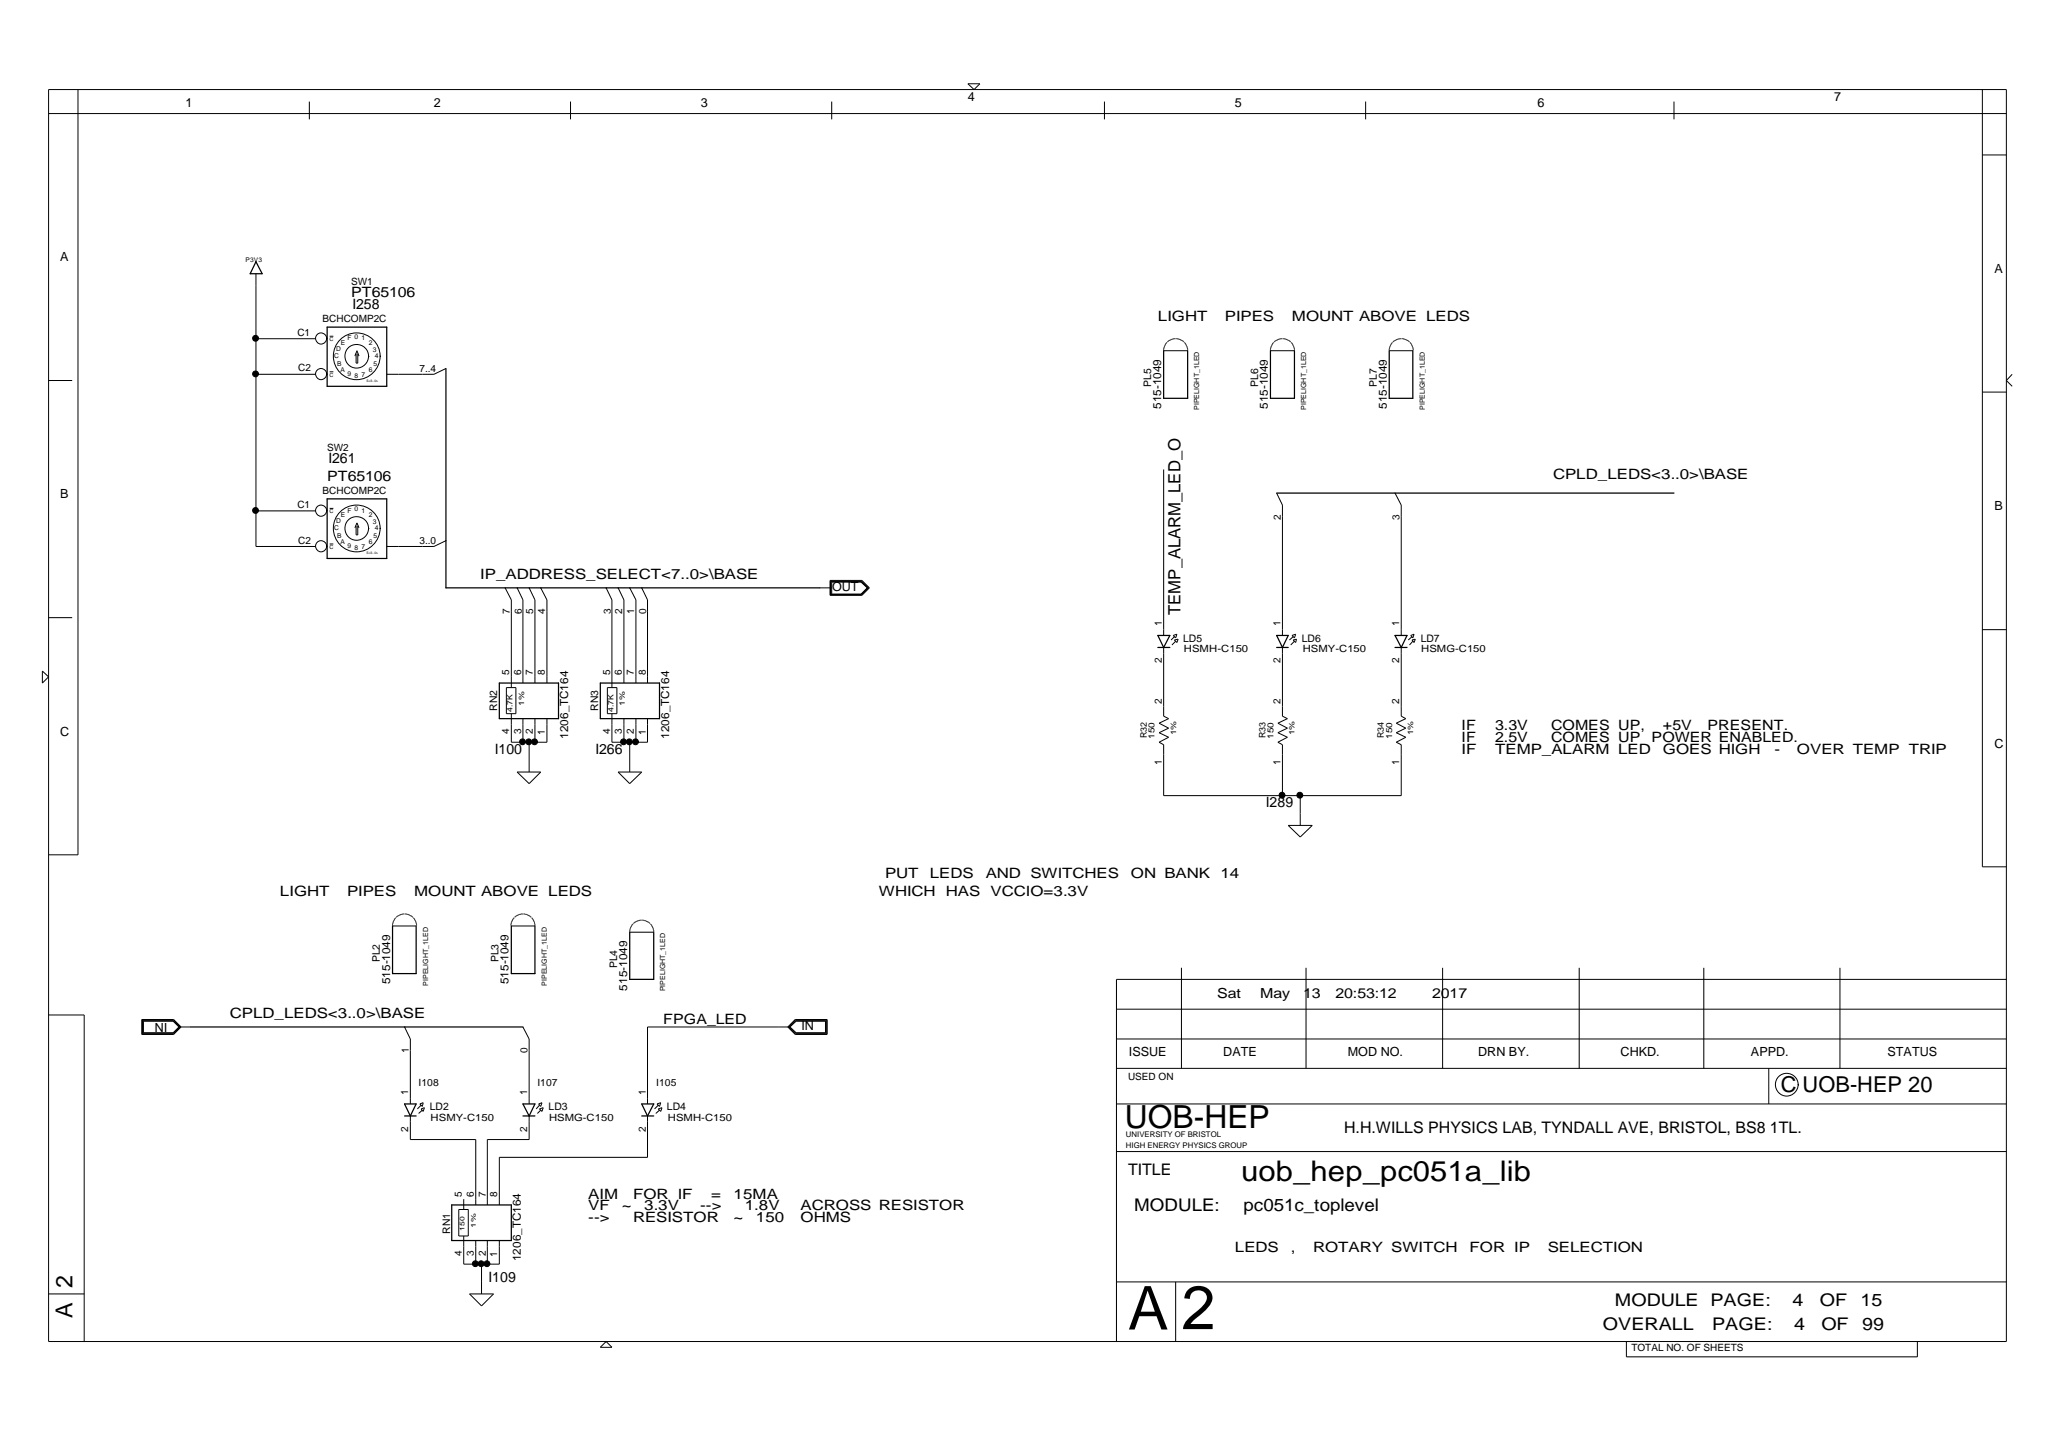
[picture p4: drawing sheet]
<svg xmlns="http://www.w3.org/2000/svg" width="420mm" height="297mm" viewBox="0 0 420 297" stroke-linecap="round" stroke-linejoin="round" font-family="sans-serif">
<g fill="none" stroke="#000" stroke-width=".2">
<path d="M9.9 18.3h400.5v256.1h-400.5zM16 18.3v156.6h-6.1M198 17.1h2.4l-1.1 1.2zM405.5 18.3v159h4.9M9.9 23.2h400.5M63.3 20.8v3.6M116.7 20.8v3.6M170.1 20.8v3.6M225.9 20.8v3.6M279.3 20.8v3.6M342.4 20.8v3.6M405.5 31.7h4.9"/>
<path d="M52.4 56v55.8h12.1M9.9 77.8h4.9M52.4 69.3h12.1M52.4 76.6h12.1M66.8 76.5a1.14 1.14 0 0 1-1.5 1.1 1.14 1.14 0 0 1-.4-1.9 1.14 1.14 0 0 1 1.9 .4l.1 .5M66.8 69.2a1.14 1.14 0 0 1-1.5 1.1 1.14 1.14 0 0 1-.4-1.9 1.14 1.14 0 0 1 1.9 .5l.1 .4M67.4 76.1h.8M67.4 68.8h.8M72.6 72.8l.4-1.1 .4 1.1M72.8 72.3v2h.4v-2M75.4 72.8a2.42 2.42 0 0 1-3.5 2.2 2.42 2.42 0 0 1-.4-4 2.42 2.42 0 0 1 3.8 1.3l.2 .6M77.8 72.8a4.8 4.8 0 0 1-7 4.3 4.8 4.8 0 0 1-.7-8.1 4.8 4.8 0 0 1 7.6 3l.1 .9"/>
<path d="M91.2 75.4l-2.4 1.2h-9.7M238 71.7h4.9M238.7 70.1l-.6 .9-.1 .7M240.5 69.3l-.8 .1-.9 .6M240.6 69.3l.6 .1 1 .6M242.3 70.1l.6 .9v.7M259.9 71.7h4.9M260.6 70.1l-.6 .9-.1 .7M262.3 69.3l-.7 .1-1 .6M262.4 69.3l.7 .1 .9 .6M264.1 70.1l.6 .9 .1 .7M284.2 71.7h4.8"/>
<path d="M284.9 70.1l-.6 .9-.1 .7M286.6 69.3l-.7 .1-1 .6M286.7 69.3l.7 .1 .9 .6M288.4 70.1l.6 .9 .1 .7M411.6 76.6l-1.2 1.2 1.2 1.2M238 96v34M405.5 80.2h4.9M52.4 104.5h12.1M66.8 111.7a1.14 1.14 0 0 1-1.5 1.1 1.14 1.14 0 0 1-.4-1.9 1.14 1.14 0 0 1 1.9 .5l.1 .4M66.8 104.4a1.14 1.14 0 0 1-1.5 1.1 1.14 1.14 0 0 1-.4-1.8 1.14 1.14 0 0 1 1.9 .4l.1 .4M67.4 111.3h.8M67.4 104h.8"/>
<path d="M72.6 108l.4-1 .4 1M72.8 107.6v1.8h.4v-1.8M75.4 108.1a2.42 2.42 0 0 1-3.5 2.1 2.42 2.42 0 0 1-.4-4 2.42 2.42 0 0 1 3.8 1.3l.2 .7M77.8 108.1a4.8 4.8 0 0 1-7 4.3 4.8 4.8 0 0 1-.7-8.1 4.8 4.8 0 0 1 7.6 2.9l.1 1M91.2 110.6l-2.4 1.2h-9.7M169.8 118.7h6.5l1.5 1.6-1.5 1.5h-6.5zM169.9 118.9h6.3l1.5 1.4-1.5 1.4h-6.3zM170 119h6.2l1.3 1.3-1.3 1.3h-6.2zM170.1 119.1h6l1.3 1.2-1.3 1.2h-6zM261.1 100.9l1.2 2.4v26.7M285.4 100.9l1.2 2.4v26.7M8.7 137.3l1.2 1.2-1.2 1.2z"/>
<path d="M9.9 126.4h4.9M103.3 120.3l1.3 2.4v18M105.8 120.3l1.2 2.4v17M108.2 120.3l1.2 2.4v17M110.6 120.3l1.3 2.4v17M124 120.3l1.2 2.4v18M126.4 120.3l1.2 2.4v17M128.8 120.3l1.3 2.4v17M131.3 120.3l1.2 2.4v17M167.7 120.3h2.4M238 132.5v14l1 .5-1.9 .9 1.9 1.1-1.9 .9 1.9 .9-1.9 1 .9 .5v10.5h48.6v-10.5l-1-.5 2-1-2-.9 2-.9-2-1.1 2-.9-1-.5v-14M240 130l.7-.3-.2 .8z"/>
<path d="M240.2 130.9l.8-.1-.3 .6zM240.2 130.3l-.6 .6M240.5 131.2l-.8 .7M262.3 132.5v14l1 .5-1.9 .9 1.9 1.1-1.9 .9 1.9 .9-1.9 1 .9 .5v10.5M264.3 130l.7-.3-.2 .8zM264.5 130.9l.7-.1-.2 .6zM264.5 130.3l-.7 .6M264.8 131.2l-.8 .7M288.6 130l.7-.3-.3 .8zM288.8 130.9l.7-.1-.2 .6zM288.8 130.3l-.7 .6M289 131.2l-.7 .7"/>
<path d="M405.5 128.8h4.9M103.6 140.7h1.9v5.3h-1.9zM104.6 146v5.8h7.3v-4.8M105.8 157.9h4.8l-2.4 2.4zM107 147v4.8M108.2 151.8v6.1M109.4 147v4.8M124.2 140.7h2v5.3h-2zM125.2 146v5.8h7.3v-4.8M126.4 157.9h4.9l-2.5 2.4zM127.6 147v4.8M128.8 151.8v6.1"/>
<path d="M130.1 147v4.8M263.5 168.9h4.9l-2.4 2.3zM266 162.8v6.1M80.3 189.4h4.8M81 187.7l-.6 1-.1 .6M82.8 187l-.8 .1-.9 .6M82.8 187l.7 .1 .9 .6M84.5 187.7l.6 1 .1 .6M104.6 189.4h4.8M105.2 187.7l-.6 1-.1 .6M107 187l-.8 .1-.9 .6M107.1 187l.6 .1 1 .6"/>
<path d="M108.7 187.7l.6 1 .1 .6M128.8 190.7h4.9M129.5 189l-.6 .9-.1 .7M131.3 188.2l-.8 .1-.9 .6M131.4 188.2l.6 .1 1 .6M133 189l.6 .9 .1 .7M241.7 198v20.6M267.2 198v20.6M295.1 198v20.6M323 198v20.6M348.5 198v20.6M376.4 198v20.6"/>
<path d="M9.9 207.6h7.3v66.8M29 208.6h6.5l1.5 1.5-1.5 1.5h-6.5zM29.2 208.7h6.3l1.4 1.4-1.4 1.4h-6.3zM29.2 208.8h6.2l1.4 1.3-1.4 1.3h-6.2zM29.3 208.9h6.1l1.2 1.2-1.2 1.2h-6.1zM36.6 210.1h2.5M82.8 210.1l1.1 2.4v13.3M107 210.1l1.2 2.4v13.3M161.6 210.1h-29.1v15.7M161.6 210.1l1.2-1.2h6.1v2.4h-6.1zM162.7 208.6h6.5v3h-6.5l-1.5-1.5zM162.7 208.7h6.4v2.8h-6.4l-1.4-1.4z"/>
<path d="M162.8 208.8h6.1v2.6h-6.1l-1.3-1.3zM228.4 212.5h182M228.4 206.5h182M228.4 218.6h182M361.8 218.6v7.2M410.4 200.4h-182v74M83.9 228.3v4.8h13.4v13.4M85.9 225.8l.7-.2-.2 .7zM86.1 226.9l.7-.3-.2 .8zM86.1 226.1l-.7 .8M86.4 227.1l-.8 .7M108.2 228.3v4.8h-8.5v13.4"/>
<path d="M110.2 225.8l.7-.2-.3 .7zM110.4 226.9l.7-.3-.2 .8zM110.4 226.1l-.7 .8M110.6 227.1l-.7 .7M132.5 228.3v8.5h-30.4v9.7M134.4 225.8l.8-.2-.3 .7zM134.7 226.9l.7-.3-.2 .8zM134.7 226.1l-.8 .8M134.9 227.1l-.8 .7M228.4 235.6h182M228.4 225.8h182M367.8 221.9a2.33 2.33 0 0 1-3.3 2.1 2.33 2.33 0 0 1-.5-3.9 2.33 2.33 0 0 1 3.8 1.2l.1 .6"/>
<path d="M93.8 247.4h2v5.4h-2zM94.9 245.3v2.1M94.9 252.8v5.8h7.2v-4.8M97.3 253.8v4.8M98.5 258.6v6.1M99.7 253.8v4.8M9.9 264.7h7.3M96 264.7h5l-2.5 2.5zM122.8 275.6l1.2-1.2 1.2 1.2zM228.4 262.2h182M240.5 262.2v12.2M332.7 274.4v3.2h59.5v-3.2"/>
<circle cx="52.3" cy="69.2" r=".6"/>
<circle cx="52.3" cy="76.5" r=".6"/>
<circle cx="52.3" cy="104.4" r=".6"/>
<circle cx="106.9" cy="151.8" r=".6"/>
<circle cx="108.1" cy="151.8" r=".6"/>
<circle cx="109.3" cy="151.8" r=".6"/>
<circle cx="127.5" cy="151.8" r=".6"/>
<circle cx="128.7" cy="151.8" r=".6"/>
<circle cx="130" cy="151.8" r=".6"/>
<circle cx="262.2" cy="162.7" r=".6"/>
<circle cx="265.9" cy="162.7" r=".6"/>
<circle cx="97.2" cy="258.5" r=".6"/>
<circle cx="98.4" cy="258.5" r=".6"/>
<circle cx="99.6" cy="258.5" r=".6"/>
</g>
<g fill="none" stroke="#000" stroke-width=".25">
<path d="M52.4 53.5l1.2 2.5h-2.4zM66.9 66.9h12.2v12.1h-12.2zM91.2 75.4v44.9h76.5M238 71.7v9.8h4.9v-9.8M259.9 71.7v9.8h4.9v-9.8M284.2 71.7v9.8h4.8v-9.8M66.9 102.1h12.2v12.1h-12.2zM261.1 100.9h81.3M102.1 139.7h12.1v7.3h-12.1zM122.8 139.7h12.1v7.3h-12.1zM236.8 130h2.5l-1.3 2.5zM236.8 132.5h2.5"/>
<path d="M261.1 130h2.4l-1.2 2.5zM261.1 132.5h2.4M285.4 130h2.4l-1.2 2.5zM285.4 132.5h2.4M80.3 189.4v9.8h4.8v-9.8M104.6 189.4v9.8h4.8v-9.8M128.8 190.7v9.7h4.9v-9.7M39.1 210.1h67.9M82.8 225.8h2.3l-1.2 2.5zM82.8 228.3h2.3M107 225.8h2.4l-1.2 2.5zM107 228.3h2.4"/>
<path d="M131.3 225.8h2.4l-1.2 2.5zM131.3 228.3h2.4M92.4 246.5h12.2v7.3h-12.2z"/>
</g>
<g fill="#000">
<circle cx="52.3" cy="69.2" r=".6"/>
<circle cx="52.3" cy="76.5" r=".6"/>
<circle cx="52.3" cy="104.4" r=".6"/>
<circle cx="106.9" cy="151.8" r=".6"/>
<circle cx="108.1" cy="151.8" r=".6"/>
<circle cx="109.3" cy="151.8" r=".6"/>
<circle cx="127.5" cy="151.8" r=".6"/>
<circle cx="128.7" cy="151.8" r=".6"/>
<circle cx="130" cy="151.8" r=".6"/>
<circle cx="262.2" cy="162.7" r=".6"/>
<circle cx="265.9" cy="162.7" r=".6"/>
<circle cx="97.2" cy="258.5" r=".6"/>
<circle cx="98.4" cy="258.5" r=".6"/>
<circle cx="99.6" cy="258.5" r=".6"/>
</g>
<text font-size="12.6" x="241.7" y="271.9">2</text>
<text font-size="12.4" x="230.8" y="272">A</text>
<text font-size="6.5" x="230.1" y="230.7">UOB-HEP</text>
<text font-size="5.8" x="253.9" y="241.7">uob_hep_pc051a_lib</text>
<g font-size="4.8">
<text x="14.9" y="263.5" transform="rotate(-90 14.9 263.5)">2</text>
<text x="14.9" y="269.5" transform="rotate(-90 14.9 269.5)">A</text>
</g>
<text font-size="4.5" x="364.3" y="223.4">C UOB-HEP 20</text>
<g font-size="3.6">
<text x="232" y="247.7">MODULE:</text>
<text x="254.4" y="247.7">pc051c_toplevel</text>
<text x="330.3" y="267.2">MODULE PAGE:</text>
<text x="366.6" y="267.2">4</text>
<text x="372.2" y="267.2">OF</text>
<text x="380.6" y="267.2">15</text>
<text x="327.9" y="272">OVERALL</text>
<text x="350.2" y="272">PAGE:</text>
<text x="367" y="272">4</text>
<text x="372.6" y="272">OF</text>
<text x="380.9" y="272">99</text>
</g>
<text font-size="3.5" x="241.5" y="125.8" transform="rotate(-90 241.5 125.8)">TEMP_ALARM_LED_O</text>
<g font-size="3.3">
<text x="274.9" y="231.9">H.H.WILLS PHYSICS LAB, TYNDALL AVE, BRISTOL, BS8 1TL.</text>
<text x="230.8" y="240.3">TITLE</text>
</g>
<g font-size="2.9">
<text x="71.8" y="60.7">PT65106</text>
<text x="72.1" y="63.2">I258</text>
<text x="236.8" y="65.6">LIGHT</text>
<text x="250.6" y="65.6">PIPES</text>
<text x="264.3" y="65.6">MOUNT ABOVE LEDS</text>
<text x="67.2" y="94.7">I261</text>
<text x="66.9" y="98.3">PT65106</text>
<text x="317.7" y="97.9">CPLD_LEDS&lt;3..0&gt;\BASE</text>
<text x="98.2" y="118.5">IP_ADDRESS_SELECT&lt;7..0&gt;\BASE</text>
<text x="299" y="149.3">IF</text>
<text x="305.8" y="149.3">3.3V</text>
<text x="317.3" y="149.3">COMES UP,</text>
<text x="340.1" y="149.3">+5V</text>
<text x="349.3" y="149.3">PRESENT.</text>
<text x="101.2" y="154.2">I100</text>
<text x="121.8" y="154.2">I266</text>
<text x="299" y="151.8">IF</text>
<text x="299" y="154.2">IF</text>
<text x="305.8" y="151.8">2.5V</text>
<text x="305.8" y="154.2">TEMP_ALARM LED</text>
<text x="317.3" y="151.8">COMES UP</text>
<text x="337.9" y="151.8">POWER ENABLED.</text>
<text x="340.1" y="154.2">GOES HIGH</text>
<text x="363" y="154.2">-</text>
<text x="367.6" y="154.2">OVER TEMP TRIP</text>
<text x="258.9" y="165.1">I289</text>
<text x="181.1" y="179.7">PUT</text>
<text x="190.2" y="179.7">LEDS</text>
<text x="201.6" y="179.7">AND SWITCHES</text>
<text x="231.3" y="179.7">ON BANK</text>
<text x="249.6" y="179.7">14</text>
<text x="57.3" y="183.3">LIGHT</text>
<text x="71" y="183.3">PIPES</text>
<text x="84.7" y="183.3">MOUNT ABOVE LEDS</text>
<text x="179.8" y="183.3">WHICH</text>
<text x="193.5" y="183.3">HAS</text>
<text x="202.6" y="183.3">VCCIO=3.3V</text>
<text x="47" y="208.3">CPLD_LEDS&lt;3..0&gt;\BASE</text>
<text x="135.7" y="209.5">FPGA_LED</text>
<text x="120.3" y="245.2">AIM</text>
<text x="129.5" y="245.2">FOR IF</text>
<text x="145.5" y="245.2">=</text>
<text x="150.1" y="245.2">15MA</text>
<text x="120.3" y="247.6">VF</text>
<text x="120.3" y="250.1">--&gt;</text>
<text x="127.2" y="247.6">~</text>
<text x="129.5" y="250.1">RESISTOR</text>
<text x="131.8" y="247.6">3.3V</text>
<text x="143.2" y="247.6">--&gt;</text>
<text x="150.1" y="250.1">~</text>
<text x="152.3" y="247.6">1.8V</text>
<text x="154.6" y="250.1">150</text>
<text x="163.8" y="250.1">OHMS</text>
<text x="163.8" y="247.6">ACROSS RESISTOR</text>
<text x="252.6" y="256.2">LEDS</text>
<text x="264" y="256.2">,</text>
<text x="268.6" y="256.2">ROTARY SWITCH</text>
<text x="300.6" y="256.2">FOR IP</text>
<text x="316.6" y="256.2">SELECTION</text>
<text x="99.9" y="262.2">I109</text>
</g>
<g font-size="2.8">
<text x="249" y="204.1">Sat</text>
<text x="257.8" y="204.1">May</text>
<text x="266.6" y="204.1">13</text>
<text x="273.2" y="204.1">20:53:12</text>
<text x="293" y="204.1">2017</text>
</g>
<g font-size="2.6">
<text x="38" y="21.9">1</text>
<text x="88.8" y="21.9">2</text>
<text x="143.4" y="21.9">3</text>
<text x="198" y="20.7">4</text>
<text x="252.6" y="21.9">5</text>
<text x="314.5" y="21.9">6</text>
<text x="375.2" y="20.7">7</text>
<text x="12.3" y="53.5">A</text>
<text x="408" y="55.9">A</text>
<text x="12.3" y="102">B</text>
<text x="408" y="104.4">B</text>
<text x="170.2" y="120.9">OUT</text>
<text x="12.3" y="150.6">C</text>
<text x="408" y="152.9">C</text>
<text x="34.2" y="209.2" transform="rotate(180 34.2 209.2)">IN</text>
<text x="163.9" y="210.8">IN</text>
<text x="230.9" y="216.1">ISSUE</text>
<text x="250.2" y="216.1">DATE</text>
<text x="275.7" y="216.1">MOD NO.</text>
<text x="302.4" y="216.1">DRN BY.</text>
<text x="331.5" y="216.1">CHKD.</text>
<text x="358.2" y="216.1">APPD.</text>
<text x="386.1" y="216.1">STATUS</text>
</g>
<g font-size="2.3">
<text x="237.5" y="83.7" transform="rotate(-90 237.5 83.7)">515-1049</text>
<text x="259.4" y="83.7" transform="rotate(-90 259.4 83.7)">515-1049</text>
<text x="283.7" y="83.7" transform="rotate(-90 283.7 83.7)">515-1049</text>
<text x="116.2" y="151.2" transform="rotate(-90 116.2 151.2)">1206_TC164</text>
<text x="136.9" y="151.2" transform="rotate(-90 136.9 151.2)">1206_TC164</text>
<text x="79.8" y="201.4" transform="rotate(-90 79.8 201.4)">515-1049</text>
<text x="104" y="201.4" transform="rotate(-90 104 201.4)">515-1049</text>
<text x="128.3" y="202.6" transform="rotate(-90 128.3 202.6)">515-1049</text>
<text x="106.5" y="258" transform="rotate(-90 106.5 258)">1206_TC164</text>
</g>
<g font-size="2.1">
<text x="235.5" y="79.1" transform="rotate(-90 235.5 79.1)">PL5</text>
<text x="257.3" y="79.1" transform="rotate(-90 257.3 79.1)">PL6</text>
<text x="281.6" y="79.1" transform="rotate(-90 281.6 79.1)">PL7</text>
<text x="242" y="131.3">LD5</text>
<text x="266.3" y="131.3">LD6</text>
<text x="290.6" y="131.3">LD7</text>
<text x="101.7" y="145.4" transform="rotate(-90 101.7 145.4)">RN2</text>
<text x="122.4" y="145.4" transform="rotate(-90 122.4 145.4)">RN3</text>
<text x="77.7" y="196.9" transform="rotate(-90 77.7 196.9)">PL2</text>
<text x="102" y="196.9" transform="rotate(-90 102 196.9)">PL3</text>
<text x="126.3" y="198.1" transform="rotate(-90 126.3 198.1)">PL4</text>
<text x="87.9" y="227.1">LD2</text>
<text x="112.2" y="227.1">LD3</text>
<text x="136.4" y="227.1">LD4</text>
<text x="92.1" y="252.3" transform="rotate(-90 92.1 252.3)">RN1</text>
</g>
<g font-size="2">
<text x="71.8" y="58.3">SW1</text>
<text x="66" y="65.8">BCHCOMP2C</text>
<text x="60.8" y="68.7">C1</text>
<text x="61" y="76">C2</text>
<text x="85.8" y="76.1">7..4</text>
<text x="66.9" y="92.3">SW2</text>
<text x="66" y="101">BCHCOMP2C</text>
<text x="60.8" y="103.9">C1</text>
<text x="262" y="106.3" transform="rotate(-90 262 106.3)">2</text>
<text x="286.3" y="106.3" transform="rotate(-90 286.3 106.3)">3</text>
<text x="61" y="111.2">C2</text>
<text x="85.8" y="111.3">3..0</text>
<text x="104.3" y="125.7" transform="rotate(-90 104.3 125.7)">7</text>
<text x="106.7" y="125.7" transform="rotate(-90 106.7 125.7)">6</text>
<text x="109.1" y="125.7" transform="rotate(-90 109.1 125.7)">5</text>
<text x="111.5" y="125.7" transform="rotate(-90 111.5 125.7)">4</text>
<text x="124.9" y="125.7" transform="rotate(-90 124.9 125.7)">3</text>
<text x="127.3" y="125.7" transform="rotate(-90 127.3 125.7)">2</text>
<text x="129.7" y="125.5" transform="rotate(-90 129.7 125.5)">1</text>
<text x="132.2" y="125.7" transform="rotate(-90 132.2 125.7)">0</text>
<text x="237.7" y="128.1" transform="rotate(-90 237.7 128.1)">1</text>
<text x="261.9" y="128.1" transform="rotate(-90 261.9 128.1)">1</text>
<text x="286.2" y="128.1" transform="rotate(-90 286.2 128.1)">1</text>
<text x="237.7" y="135.7" transform="rotate(-90 237.7 135.7)">2</text>
<text x="242.2" y="133.5">HSMH-C150</text>
<text x="261.9" y="135.7" transform="rotate(-90 261.9 135.7)">2</text>
<text x="266.5" y="133.5">HSMY-C150</text>
<text x="286.2" y="135.7" transform="rotate(-90 286.2 135.7)">2</text>
<text x="290.7" y="133.5">HSMG-C150</text>
<text x="104.2" y="138" transform="rotate(-90 104.2 138)">5</text>
<text x="106.6" y="138" transform="rotate(-90 106.6 138)">6</text>
<text x="109" y="138" transform="rotate(-90 109 138)">7</text>
<text x="111.5" y="138" transform="rotate(-90 111.5 138)">8</text>
<text x="124.8" y="138" transform="rotate(-90 124.8 138)">5</text>
<text x="127.2" y="138" transform="rotate(-90 127.2 138)">6</text>
<text x="129.7" y="138" transform="rotate(-90 129.7 138)">7</text>
<text x="132.1" y="138" transform="rotate(-90 132.1 138)">8</text>
<text x="237.7" y="144.1" transform="rotate(-90 237.7 144.1)">2</text>
<text x="261.9" y="144.1" transform="rotate(-90 261.9 144.1)">2</text>
<text x="286.2" y="144.1" transform="rotate(-90 286.2 144.1)">2</text>
<text x="104.2" y="150.2" transform="rotate(-90 104.2 150.2)">4</text>
<text x="106.6" y="150.2" transform="rotate(-90 106.6 150.2)">3</text>
<text x="109" y="150.2" transform="rotate(-90 109 150.2)">2</text>
<text x="111.5" y="150.4" transform="rotate(-90 111.5 150.4)">1</text>
<text x="124.8" y="150.2" transform="rotate(-90 124.8 150.2)">4</text>
<text x="127.2" y="150.2" transform="rotate(-90 127.2 150.2)">3</text>
<text x="129.7" y="150.2" transform="rotate(-90 129.7 150.2)">2</text>
<text x="132.1" y="150.4" transform="rotate(-90 132.1 150.4)">1</text>
<text x="237.7" y="156.5" transform="rotate(-90 237.7 156.5)">1</text>
<text x="261.9" y="156.5" transform="rotate(-90 261.9 156.5)">1</text>
<text x="286.2" y="156.5" transform="rotate(-90 286.2 156.5)">1</text>
<text x="83.6" y="215.3" transform="rotate(-90 83.6 215.3)">1</text>
<text x="107.9" y="215.5" transform="rotate(-90 107.9 215.5)">0</text>
<text x="230.8" y="220.9">USED ON</text>
<text x="83.5" y="224" transform="rotate(-90 83.5 224)">1</text>
<text x="85.6" y="222.2">I108</text>
<text x="107.8" y="224" transform="rotate(-90 107.8 224)">1</text>
<text x="109.9" y="222.2">I107</text>
<text x="132.1" y="224" transform="rotate(-90 132.1 224)">1</text>
<text x="134.2" y="222.2">I105</text>
<text x="83.5" y="231.5" transform="rotate(-90 83.5 231.5)">2</text>
<text x="88.1" y="229.4">HSMY-C150</text>
<text x="107.8" y="231.5" transform="rotate(-90 107.8 231.5)">2</text>
<text x="112.3" y="229.4">HSMG-C150</text>
<text x="132.1" y="231.5" transform="rotate(-90 132.1 231.5)">2</text>
<text x="136.6" y="229.4">HSMH-C150</text>
<text x="94.4" y="244.8" transform="rotate(-90 94.4 244.8)">5</text>
<text x="96.9" y="244.8" transform="rotate(-90 96.9 244.8)">6</text>
<text x="99.3" y="244.8" transform="rotate(-90 99.3 244.8)">7</text>
<text x="101.7" y="244.8" transform="rotate(-90 101.7 244.8)">8</text>
<text x="94.4" y="257" transform="rotate(-90 94.4 257)">4</text>
<text x="96.9" y="257" transform="rotate(-90 96.9 257)">3</text>
<text x="99.3" y="257" transform="rotate(-90 99.3 257)">2</text>
<text x="101.7" y="257.2" transform="rotate(-90 101.7 257.2)">1</text>
<text x="333.7" y="276.5">TOTAL NO. OF SHEETS</text>
</g>
<g font-size="1.8">
<text x="234.6" y="151" transform="rotate(-90 234.6 151)">R32</text>
<text x="258.9" y="151" transform="rotate(-90 258.9 151)">R33</text>
<text x="283.1" y="151" transform="rotate(-90 283.1 151)">R34</text>
</g>
<g font-size="1.7">
<text x="236.2" y="151.1" transform="rotate(-90 236.2 151.1)">150</text>
<text x="260.5" y="151.1" transform="rotate(-90 260.5 151.1)">150</text>
<text x="284.8" y="151.1" transform="rotate(-90 284.8 151.1)">150</text>
</g>
<g font-size="1.6">
<text x="230.3" y="232.7">UNIVERSITY OF BRISTOL</text>
<text x="230.3" y="234.8">HIGH ENERGY PHYSICS GROUP</text>
</g>
<g font-size="1.5">
<text x="104.9" y="145.7" transform="rotate(-90 104.9 145.7)">4.7K</text>
<text x="107.2" y="144.4" transform="rotate(-90 107.2 144.4)">1%</text>
<text x="125.5" y="145.7" transform="rotate(-90 125.5 145.7)">4.7K</text>
<text x="127.8" y="144.4" transform="rotate(-90 127.8 144.4)">1%</text>
<text x="240.6" y="150.4" transform="rotate(-90 240.6 150.4)">1%</text>
<text x="264.8" y="150.4" transform="rotate(-90 264.8 150.4)">1%</text>
<text x="289.1" y="150.4" transform="rotate(-90 289.1 150.4)">1%</text>
</g>
<g font-size="1.4">
<text x="68.8" y="71.8">D</text>
<text x="69.7" y="70.6">E</text>
<text x="71.1" y="69.6">F 0</text>
<text x="73.9" y="69.6">1</text>
<text x="75.5" y="70.6">2</text>
<text x="76.2" y="71.9">3</text>
<text x="68.4" y="73.3">C</text>
<text x="69" y="74.9">B</text>
<text x="69.6" y="76.1">A</text>
<text x="71.1" y="76.9">9</text>
<text x="72.5" y="77.3">8</text>
<text x="73.9" y="77.1">7</text>
<text x="75.5" y="76.1">6</text>
<text x="76.4" y="74.8">5</text>
<text x="76.7" y="73.2">4</text>
<text x="245.3" y="83.9" transform="rotate(-90 245.3 83.9)">PIPELIGHT_1LED</text>
<text x="267.2" y="83.9" transform="rotate(-90 267.2 83.9)">PIPELIGHT_1LED</text>
<text x="291.5" y="83.9" transform="rotate(-90 291.5 83.9)">PIPELIGHT_1LED</text>
<text x="68.8" y="107.1">D</text>
<text x="69.7" y="105.8">E</text>
<text x="71.1" y="104.9">F 0</text>
<text x="73.9" y="104.9">1</text>
<text x="75.5" y="105.8">2</text>
<text x="76.2" y="107.1">3</text>
<text x="68.4" y="108.5">C</text>
<text x="69" y="110.1">B</text>
<text x="69.6" y="111.3">A</text>
<text x="71.1" y="112.1">9</text>
<text x="72.5" y="112.6">8</text>
<text x="73.9" y="112.3">7</text>
<text x="75.5" y="111.3">6</text>
<text x="76.4" y="110">5</text>
<text x="76.7" y="108.4">4</text>
<text x="87.6" y="201.6" transform="rotate(-90 87.6 201.6)">PIPELIGHT_1LED</text>
<text x="111.9" y="201.6" transform="rotate(-90 111.9 201.6)">PIPELIGHT_1LED</text>
<text x="136.1" y="202.8" transform="rotate(-90 136.1 202.8)">PIPELIGHT_1LED</text>
</g>
<g font-size="1.3">
<text x="50.2" y="53.5">P3V3</text>
<text x="95" y="251.7" transform="rotate(-90 95 251.7)">150</text>
<text x="97.3" y="251.2" transform="rotate(-90 97.3 251.2)">1%</text>
</g>
<g font-size="1.1">
<text x="67.4" y="69.8">C</text>
<text x="67.4" y="77.1">C</text>
<text x="67.4" y="105">C</text>
<text x="67.4" y="112.3">C</text>
</g>
<g font-size=".7">
<text x="75" y="78.2">S&lt;3..0&gt;</text>
<text x="75" y="113.4">S&lt;3..0&gt;</text>
</g>
</svg>
